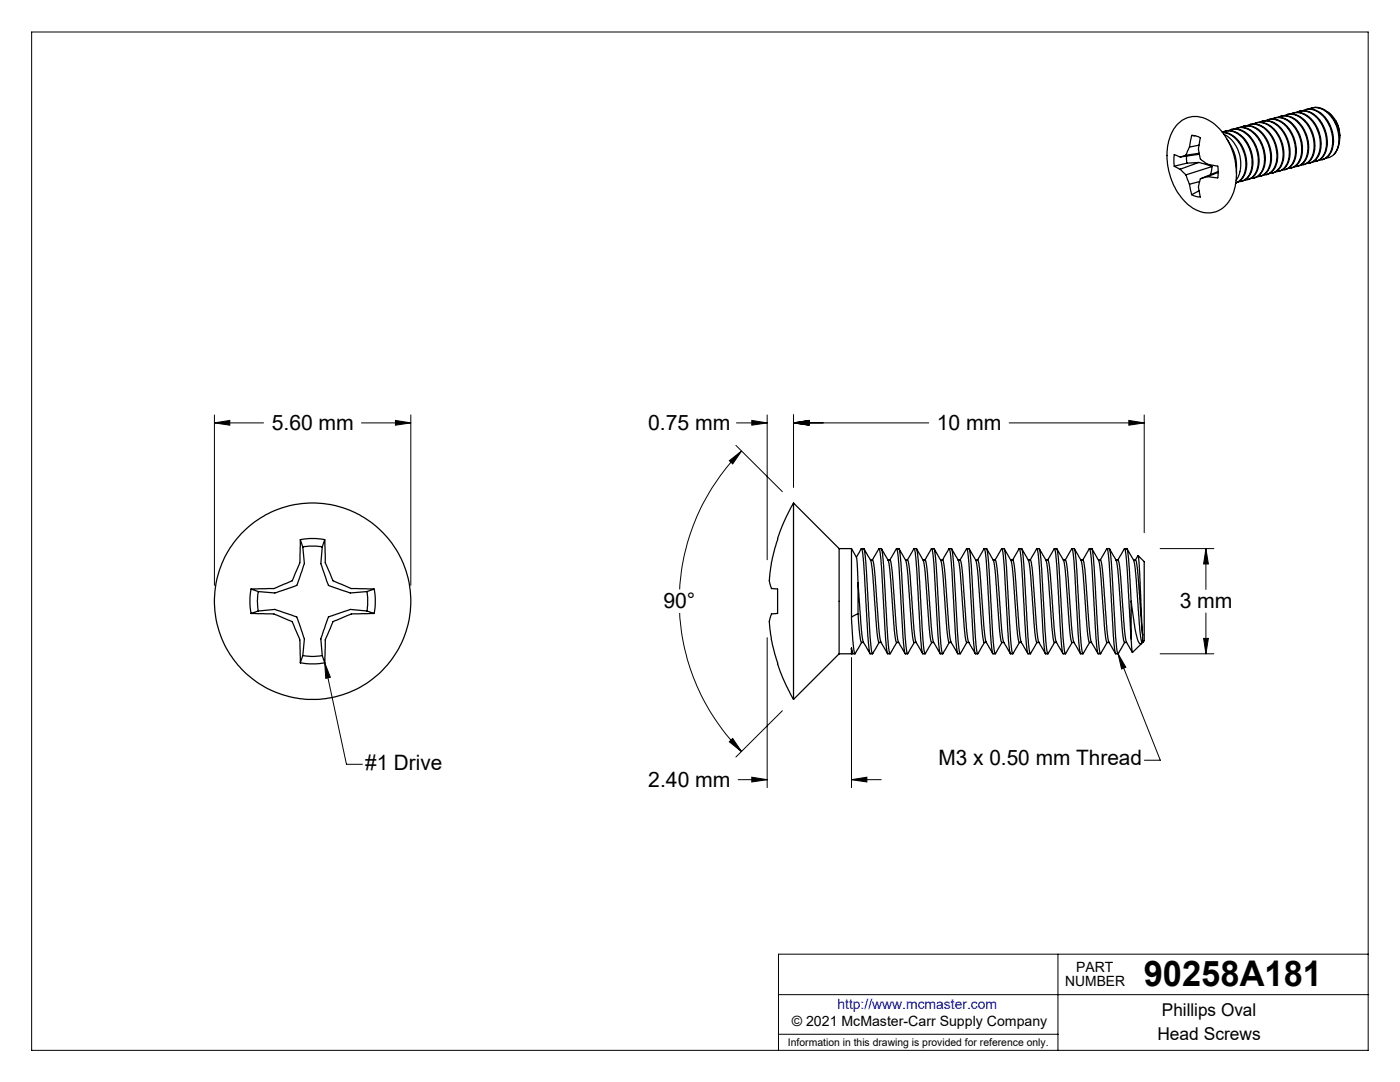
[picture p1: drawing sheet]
<svg xmlns="http://www.w3.org/2000/svg" width="279mm" height="216mm" viewBox="0 0 279 216" stroke-linecap="round" stroke-linejoin="round" font-family="sans-serif">
<g fill="none" stroke="#000" stroke-width=".2">
<path d="M6.3 6.4h266.7v203.2h-266.7zM42.8 84.4l3.1-.5v.9zM42.8 84.4h9.8M42.8 82.8v34M72.1 84.4h9.9M78.9 83.9l3.1 .5-3.1 .4zM82 82.8v34M145.6 91.9l2.4-1.9-1.8 2.6zM146.9 88.9l9.2 9.2M147 84.4h6.1M148 90a42.3 42.3 0 0 0-12.4 27.6M150 83.9l3.1 .5-3.1 .4z"/>
<path d="M153.1 82.8v28.9M158.4 84.4l3.1-.5v.9zM158.4 82.8v14.4M158.4 84.4h26.9M201.4 84.4h27M225.3 83.9l3.1 .5-3.1 .4zM228.4 82.8v23.5M231.5 109.5h10.8M240.7 109.5v8.1M240.7 109.5l.5 3h-1zM64.8 132.3l4.3 20.2h3.2M64.8 132.3l1.1 2.8-.9 .3z"/>
<path d="M135.6 122.3a42.3 42.3 0 0 0 12.4 27.7M153.1 127.2v30M169.9 131.2v26M223.1 130.5l1.6 2.6-.9 .4zM223.1 130.5l8.5 21.2h-3.2M231.5 130.5h10.8M240.2 127.4h1l-.5 3.1zM240.7 122.3v8.2M145.6 148l.6-.6 1.8 2.6zM147.3 155.6h5.8M150 155.1l3.1 .5-3.1 .4zM156.1 141.8l-9.2 9.3"/>
<path d="M169.9 155.6l3.1-.5v.9zM169.9 155.6h6M155.4 198.5h117.6M211.1 190.4v19.2M273 190.4h-117.6v19.2M155.4 206.4h55.7"/>
</g>
<g fill="#000">
<path d="M145.6 91.9l2.4-1.9-1.8 2.6zM145.6 148l.6-.6 1.8 2.6zM240.7 109.5l.5 3h-1zM240.2 127.4h1l-.5 3.1zM158.4 84.4l3.1-.5v.9zM225.3 83.9l3.1 .5-3.1 .4zM150 155.1l3.1 .5-3.1 .4zM169.9 155.6l3.1-.5v.9zM150 83.9l3.1 .5-3.1 .4zM158.4 84.4l3.1-.5v.9zM42.8 84.4l3.1-.5v.9zM78.9 83.9l3.1 .5-3.1 .4z"/>
<path d="M223.1 130.5l1.6 2.6-.9 .4zM64.8 132.3l1.1 2.8-.9 .3z"/>
</g>
<g fill="none" stroke="#000" stroke-width=".25">
<path d="M234.4 33.2l1.1 .6M235.1 24.7a5.2 5.2 0 0 1 7.2 0 13 13 0 0 1 3.6 14.3 5.2 5.2 0 0 1-8.6 2l-.4-.4a13.1 13.1 0 0 1-3.1-14.1zM235.5 31.3l-1.1-.5v2.4M235.5 33.8l1.2 1.1M236.7 31l-1.2 .3M236.7 34.9l.7 1.9M236.8 31.2l.1 1.4M236.9 32.6l-2.5 .6M237.4 29.4l-.7 1.6M237.4 36.8l.4 2M237.8 27l1.3 .3a.49 .49 0 0 1 .4 .3 .49 .49 0 0 1-.1 .5 5.1 5.1 0 0 0 .3 3.8 4.6 4.6 0 0 0 3.3 1.3l.1 1.7a.42 .42 0 0 1-.1 .6 .42 .42 0 0 1-.5 0l-1.5-.3M237.8 27l-.4 2.4"/>
<path d="M237.8 27l.6 .1M239.2 32.4l2.7 .8M239.2 32.4l-2.3 .2M239.2 32.4l-3.7 1.4M239.3 38.1l-1.5 .7M239.3 29l-1.9 .4M239.3 30.6l-2.6 .4M239.4 30.8l-3.9 .5M239.4 36.2l-2 .6M239.6 35.7a4.4 4.4 0 0 0 0 3.6l-1.1-.1-.7-.4M241 35.2l-1.4 .5M241.9 33.2l-.3 1.7"/>
<path d="M241.9 33.2l-5.2 1.7M243.1 34.4l-2.1 .8M243.1 34.2l-3.5 1.5M244 26.4a5.5 5.5 0 0 1 4.4 4.5 4.8 4.8 0 0 1-1.3 5.4l-.5 .2a3.7 3.7 0 0 0 2.2-4.2 6.3 6.3 0 0 0-4-5.8l-.9-.1a3.7 3.7 0 0 1 4.6 1.8l.1 .2a6.4 6.4 0 0 1 .5 6.9 2.54 2.54 0 0 1-1.9 1M244.3 26.8l1.2 .8 .7 .8 .8 1.4 .4 1.3 .2 1.1-.1 1.7-.3 1.3-.5 .7M244.4 26.2a4.3 4.3 0 0 1 4.8 2.8 5.8 5.8 0 0 1-.4 6.7l-1 .5M244.9 27.8l1.2 2 .4 1.2 .3 1.7v2M245.1 26.1a3.8 3.8 0 0 1 4.7 1.8l.1 .1a6.6 6.6 0 0 1 .4 7 2.36 2.36 0 0 1-1.9 .9M245.7 25.9a4.2 4.2 0 0 1 4.6 2.6 6 6 0 0 1 0 6.6l-.8 .6-.5 .1M246.4 25.8a3.6 3.6 0 0 1 4.5 1.6l.1 .1a6.6 6.6 0 0 1 .6 7 2.51 2.51 0 0 1-1.9 1.1M246.9 25.5a4.3 4.3 0 0 1 4.8 2.8l.1 .2a5.8 5.8 0 0 1-.4 6.4l-.4 .3-.8 .3M247.6 25.4a3.8 3.8 0 0 1 4.8 2 6.2 6.2 0 0 1 .2 7.1l-.7 .5-1 .2"/>
<path d="M248.1 25.2a4.1 4.1 0 0 1 4.4 2.1l.1 .2a6.3 6.3 0 0 1 .2 6.9l-.7 .6-.6 .2M248.8 25.1a3.6 3.6 0 0 1 4.6 1.6 6.5 6.5 0 0 1 .6 7.3 2.23 2.23 0 0 1-1.8 .9M249.4 24.9a4.1 4.1 0 0 1 4.6 2.4l.1 .2a6.2 6.2 0 0 1 0 6.5l-.8 .6-.6 .3M250.1 24.7a3.8 3.8 0 0 1 4.7 2 6.2 6.2 0 0 1 .3 7.1l-.7 .6-1 .2M250.6 24.6a4.1 4.1 0 0 1 4.6 2.4 6.3 6.3 0 0 1 .1 6.7l-.7 .6-.6 .2M251.3 24.4a3.8 3.8 0 0 1 4.7 1.8l.3 .5a6.2 6.2 0 0 1 .1 6.7 2.44 2.44 0 0 1-1.8 .9M251.8 24.2a4 4 0 0 1 4.5 2.3l.1 .2a6.3 6.3 0 0 1 .1 6.7l-.3 .4-1 .4M252.6 24.1a3.7 3.7 0 0 1 4.6 1.8l.1 .1a6.3 6.3 0 0 1 .3 7.1 2.31 2.31 0 0 1-1.7 .8M253.1 23.9a4 4 0 0 1 4.5 2.2 6.3 6.3 0 0 1 .2 6.8l-.6 .6-.8 .4M253.8 23.7a3.8 3.8 0 0 1 4.8 2 6.3 6.3 0 0 1 .3 7 2.14 2.14 0 0 1-1.8 .9M254.3 23.5a4.3 4.3 0 0 1 4.7 2.7l.1 .1a6.2 6.2 0 0 1-.1 6.4l-.5 .5-.8 .3M255 23.4a3.7 3.7 0 0 1 4.7 1.8 6.4 6.4 0 0 1 .4 7.2 2.44 2.44 0 0 1-1.8 .9"/>
<path d="M255.6 23.2a3.9 3.9 0 0 1 4.3 2 6.6 6.6 0 0 1 .4 7.1l-.5 .5-.9 .4M256.3 23.1a3.8 3.8 0 0 1 4.7 1.9 6.3 6.3 0 0 1 .3 7.1 2.31 2.31 0 0 1-1.7 .8M256.8 22.9a4.1 4.1 0 0 1 4.6 2.4 5.9 5.9 0 0 1-.1 6.9l-.7 .5-.5 .1M257.5 22.8a3.8 3.8 0 0 1 4.8 1.9l.2 .5a6.2 6.2 0 0 1 0 6.7l-.8 .5-.9 .2M258.1 22.5a4.1 4.1 0 0 1 4.4 2.3l.1 .2a6 6 0 0 1-.1 6.9l-.6 .5-.5 .1M258.8 22.4a3.6 3.6 0 0 1 4.5 1.7l.2 .3a6.4 6.4 0 0 1 .4 6.9 2.54 2.54 0 0 1-1.9 1M259.3 22.2a4 4 0 0 1 4.4 2.1 6.5 6.5 0 0 1 .4 6.9l-.6 .7-.9 .3M260 22.1a3.5 3.5 0 0 1 4.3 1.3 6.9 6.9 0 0 1 1.1 7.2 2.51 2.51 0 0 1-2.1 1.3M260.5 21.9a4.4 4.4 0 0 1 4.8 2.8 5.9 5.9 0 0 1-.3 6.6l-.7 .4-.5 .2M261.2 21.8a3.6 3.6 0 0 1 4.4 1.4 6.5 6.5 0 0 1 .8 7.5l-.2 .1M261.8 21.6a4.2 4.2 0 0 1 4.6 2.6 5.8 5.8 0 0 1-.2 6.6M264.9 22.3a6.1 6.1 0 0 1 2.5 5.1"/>
<path d="M266.2 30.8a2.09 2.09 0 0 1-1.5 .7M266.5 24.1l.7 1.4 .2 1.6M50.1 117.5l-.2 1.7 .2 3.2M50.1 117.5l1.4 .5M51.5 118a10.7 10.7 0 0 0 0 3.9M59.9 107.7v2.5a6.1 6.1 0 0 1-.7 3.7l-.5 1.2a1.21 1.21 0 0 1-1.2 1.1l-.8 .4a6.1 6.1 0 0 1-3.7 .9h-2.9M59.9 107.7a12.1 12.1 0 0 1 4.9 0M59.9 107.7l.5 1.4M60.4 109.1l.3 3.4-1 3a1.67 1.67 0 0 1-1.5 1.7l-3.3 1.1-3.4-.3M60.4 109.1l1.2-.1h1.6l1.1 .1M64.3 109.1l-.3 3.4 1.1 3.2a1.62 1.62 0 0 0 1.5 1.5l3.3 1.1 3.3-.3M64.8 107.7l.1 2.5a6.1 6.1 0 0 0 .7 3.7l.5 1.2a1.21 1.21 0 0 0 1.2 1.1l.8 .4a6.1 6.1 0 0 0 3.7 .9h2.8"/>
<path d="M64.8 107.7l-.5 1.4M73.2 118l.2 1.2-.2 2.7M74.6 117.5a12.1 12.1 0 0 1 0 4.9M74.6 117.5l-1.4 .5M158.4 100.4a36.9 36.9 0 0 0-4.8 15.7l.2 .8a.66 .66 0 0 0 .9 .6h.5v4.2a.55 .55 0 0 1-.1 .6 .55 .55 0 0 1-.7 .1 .59 .59 0 0 0-.7 .8 4 4 0 0 0 0 2.5 37.7 37.7 0 0 0 4.7 13.9M158.4 100.4v39.2M158.4 100.4l9.1 9.1M167.5 109.5v21M167.5 109.5h2.4M169.9 109.5v13.6M169.9 109.5l1 1.7M170.9 111.2l1-1.7 .5 2.8 1 17.2 .2 1h.5"/>
<path d="M170.9 111.2l.3 5.1M171.2 116.3l.8 10.3a7.5 7.5 0 0 0 1.5 3.6l.1 .2M171.2 116.3v6.1M171.9 109.5h.5l.3 1.4 .9 16.2 .5 3.4 1.4-2.3M172.4 109.5l.7 1.1a5.6 5.6 0 0 1 1 3.8l1 12.4 .2 1.3 .5 .1M173.7 111.7l.5 .1 .3 1.5 1 13.5a7 7 0 0 0 1.4 3.3l.2 .3M174.1 111.7l1.3-2.2 .3 1 .2 2.6 1 16.1 .2 1.2 .5 .1M175.4 109.5h.5l.3 2.1 1 15.8 .4 3.1 1.4-2.3M175.9 109.5l.7 1.1a5.5 5.5 0 0 1 1 3.6l.9 12.2 .4 1.7 .5 .1M177.2 111.7l.5 .1 .3 1.5 1 13.1a6.3 6.3 0 0 0 1.4 3.7l.2 .3M177.6 111.7l1.4-2.2 .4 3.1 .9 15.7 .3 2.1 .5 .1M178.9 109.5l.6 .1 .2 1.6 1 16.2 .4 3.1 1.4-2.3"/>
<path d="M179.4 109.5l.7 1.1a5.8 5.8 0 0 1 1.1 3.8l.9 12.6 .3 1.2h.4M180.7 111.7l.5 .1 .3 1.7 1 12.9a8 8 0 0 0 1.6 4M181.1 111.7l1.4-2.2 .2 .8 .3 3.1 .9 15.9 .2 1.1 .5 .1M182.4 109.5h.5l.3 1.2 1 16.9 .4 2.9 1.3-2.3M182.9 109.5l.7 1.1a5.3 5.3 0 0 1 1 3.3l.9 11.6 .2 2.1 .2 .6M184.2 111.7h.4M184.6 111.7l1.3-2.2 .5 2.8 .9 16.3 .3 1.8 .5 .1M184.6 111.7l.2 .5 .3 2.2 .9 12.2a7.5 7.5 0 0 0 1.5 3.6l.1 .2M185.9 109.5h.5l.3 1.9 .9 15.7 .5 3.4 1.4-2.3M186.4 109.5l.7 1.1a6.5 6.5 0 0 1 1.1 4.1l.9 12.1 .2 1.3 .5 .1M187.7 111.7l.5 .1 .3 1.3 1 13.5a7.5 7.5 0 0 0 1.5 3.6l.1 .2M188.1 111.7l1.3-2.2 .3 1 .3 3.2 .9 15.5 .2 1.3h.5"/>
<path d="M189.4 109.5h.5l.3 1.4 .9 15.6 .5 4 1.4-2.3M189.9 109.5l.7 1.1a5.5 5.5 0 0 1 1 3.6l1 12.6 .3 1.4h.5M191.2 111.7l.5 .1 .3 1.5 1 13.5a7 7 0 0 0 1.4 3.3l.2 .3M191.6 111.7l1.3-2.2 .2 .6 .3 2.5 .9 16.2 .3 1.6 .5 .1M192.9 109.5l.6 .1 .2 2 1 15.8 .4 3.1 1.4-2.3M193.4 109.5l.7 1.1a5.5 5.5 0 0 1 1 3.6l.9 12.2 .4 1.7 .4 .1M194.7 111.7l.5 .1 .3 1.7 1 12.9a6.3 6.3 0 0 0 1.4 3.7l.2 .3M195.1 111.7l1.4-2.2 .3 2.5 1 16.3 .3 2.1 .5 .1M196.4 109.5l.6 .1 .2 1.6 .9 15.6 .5 3.7 1.4-2.3M196.9 109.5l.7 1.1a6.1 6.1 0 0 1 1 3.8l1 12.2 .2 1.4 .1 .2h.4M198.2 111.7h.4l.2 .2 .2 1.6 1 12.9a8 8 0 0 0 1.6 4M198.6 111.7l1.4-2.2 .2 .8 .2 2.6 1 16 .2 1.5 .5 .1"/>
<path d="M199.9 109.5h.5l.3 1.2 1 16.9 .4 2.9 1.3-2.3M200.4 109.5l.7 1.1a6.6 6.6 0 0 1 1.1 4.3l.8 10.6 .2 2.1 .2 .6M201.7 111.7h.4M202.1 111.7l1.3-2.2 .5 2.8 .9 16.3 .3 1.8 .5 .1M202.1 111.7l.2 .5 .3 2.2 .9 12.2a7.5 7.5 0 0 0 1.5 3.6l.1 .2M203.4 109.5h.5l.3 1.4 .9 16.2 .5 3.4 1.4-2.3M203.9 109.5l.7 1.1a6.5 6.5 0 0 1 1.1 4.1l.8 11.5 .4 2M205.2 111.7l.5 .1 .3 1.5 1 13.3a7.5 7.5 0 0 0 1.5 3.6l.1 .2M205.6 111.7l1.3-2.2 .3 1 .2 2.6 1 16.1 .2 1.3h.5M206.9 109.5h.5l.4 2.1 .8 14.3 .2 3.4 .3 1.2 1.4-2.3M207.4 109.5l.7 1.1a5.5 5.5 0 0 1 1 3.6l.9 11.6 .2 1.9 .2 .5M208.7 111.7l.5 .1 .3 1.5 1 13.1a6.3 6.3 0 0 0 1.4 3.7l.2 .3"/>
<path d="M209.1 111.7l1.3-2.2 .2 .6 .3 2.5 .9 16.2 .3 1.6 .5 .1M210.4 109.5l.6 .1 .2 1.6 1 16.2 .4 3.1 1.4-2.3M210.9 109.5l.7 1.1a6 6 0 0 1 1.1 4.1l.8 11.7 .4 1.8M212.2 111.7l.5 .1 .3 1.7 1 12.9a8 8 0 0 0 1.7 4M212.6 111.7l1.4-2.2 .2 1.1 .3 3.4 .8 14.3 .3 2.1 .5 .1M213.9 109.5l.6 .1 .3 2.2 .8 15 .5 3.7 1.4-2.3M214.4 109.5l.7 1.1a6.1 6.1 0 0 1 1 3.8l.9 11.6 .4 2.2M215.7 111.7h.4l.2 .2 .2 1.8 1 12.7a8 8 0 0 0 1.6 4M216.1 111.7l1.4-2.2 .2 .8 .2 2.6 1 16 .2 1.5 .5 .1M217.4 109.5h.5l.1 .1 .2 1.8 1 16.2 .4 2.9 1.3-2.3M217.9 109.5l.7 1.1a6.6 6.6 0 0 1 1.1 4.3l.8 10.6 .2 2.1 .2 .6M219.2 111.7h.4"/>
<path d="M219.6 111.7l1.3-2.2 .5 2.8 .9 16.3 .3 1.8 .5 .1M219.6 111.7l.2 .5 .3 2.2 .9 12.2a7.5 7.5 0 0 0 1.5 3.6l.1 .2M220.9 109.5h.5l.3 1.4 .9 16.2 .5 3.4 1.4-2.3M221.4 109.5l.7 1.1a5.6 5.6 0 0 1 1 3.8l1 12.4 .2 1.3 .5 .1M222.7 111.7h.4M223.1 111.7l1.3-2.2 .3 1 .2 2.6 .8 14.4M223.1 111.7l.5 2.2 .9 12.9a7 7 0 0 0 1.4 3.3l.1 .1M224.4 109.5h.5l.2 .6 .6 9.9M224.9 109.5l.7 1.1a5.5 5.5 0 0 1 1 3.6l.9 11.6 .3 2.2 .2 .2M225.7 120l.8 5.3 .4 1.7a1.49 1.49 0 0 0 .8 1.5l.3-.3M225.7 120v7.5M226.2 111.7h.4"/>
<path d="M226.6 111.7l.5-.9 .3 1.9 .6 13.9M226.6 111.7l.2 .4 .3 2.6 .9 11.9M227.1 110.8l1.3 1.3v15.7l-.4 .4M50.1 122.4h2.5a8.4 8.4 0 0 1 4.9 1.3 1.14 1.14 0 0 1 1.2 1.1l.1 .5a7 7 0 0 1 1.1 4.5v2.5M51.5 121.9l3.4-.3 3.8 1.3a.67 .67 0 0 1 .7 .7l1.3 3.9-.3 3.3M51.5 121.9l-1.4 .5M59.9 132.3l1.8 .2 3.1-.2M60.4 130.8l-.5 1.5M60.4 130.8a10.7 10.7 0 0 0 3.9 0M64.3 130.8l.5 1.5M73.2 121.9l-3.3-.3-3.8 1.3a.86 .86 0 0 0-.8 1l-1.3 3.6 .3 3.3M73.2 121.9l1.4 .5"/>
<path d="M74.6 122.4h-2a7.1 7.1 0 0 0-4.5 1l-.8 .3a1.14 1.14 0 0 0-1.2 1.1l-.3 .9a5.8 5.8 0 0 0-.9 3.6l-.1 3M167.5 130.5l-9.1 9.1M167.5 130.5h2.4M169.9 123.1l.3 4.5 .4 2.9 1.3-2.3M169.9 129.3l.2 1.2h.5M169.9 129.3l.1 .9M169.9 129.3v1.2M170 130.2l.1 .2M170 130.2l-.1 .3M171.2 122.4l.4 4.4 .3 1.4M171.2 122.4l-1.3 .7M171.9 128.2h.4"/>
<path d="M185.9 128.2h.4M203.4 128.2h.4M206.9 128.2h.4M210.4 128.2h.5M213.9 128.2h.4M217.4 128.2h.4M220.9 128.2h.4M225.7 127.5l.3 2.7 1.8-1.8M228 128.2h.1M228 126.6v1.6"/>
<circle cx="62.4" cy="120" r="19.6"/>
</g>
<text font-size="7.1" x="228.3" y="196.8">90258A181</text>
<g font-size="4.2">
<text x="54.2" y="85.7">5.60 mm</text>
<text x="129.3" y="85.8">0.75 mm</text>
<text x="187" y="85.7">10 mm</text>
<text x="132.4" y="121.3">90°</text>
<text x="235.4" y="121.3">3 mm</text>
<text x="72.9" y="153.7">#1 Drive</text>
<text x="187.3" y="152.7">M3 x 0.50 mm Thread</text>
<text x="129.4" y="156.9">2.40 mm</text>
</g>
<g font-size="3.5">
<text x="231.9" y="202.8">Phillips Oval</text>
<text x="231" y="207.5">Head Screws</text>
</g>
<g font-size="2.8">
<text x="212.6" y="196.8">NUMBER</text>
<text x="214.8" y="194">PART</text>
<text x="158" y="204.8">© 2021 McMaster-Carr Supply Company</text>
</g>
<text font-size="2.8" fill="#00f" x="167.1" y="201.4">http://www.mcmaster.com</text>
<text font-size="2.1" x="157.3" y="208.6">Information in this drawing is provided for reference only.</text>
</svg>
